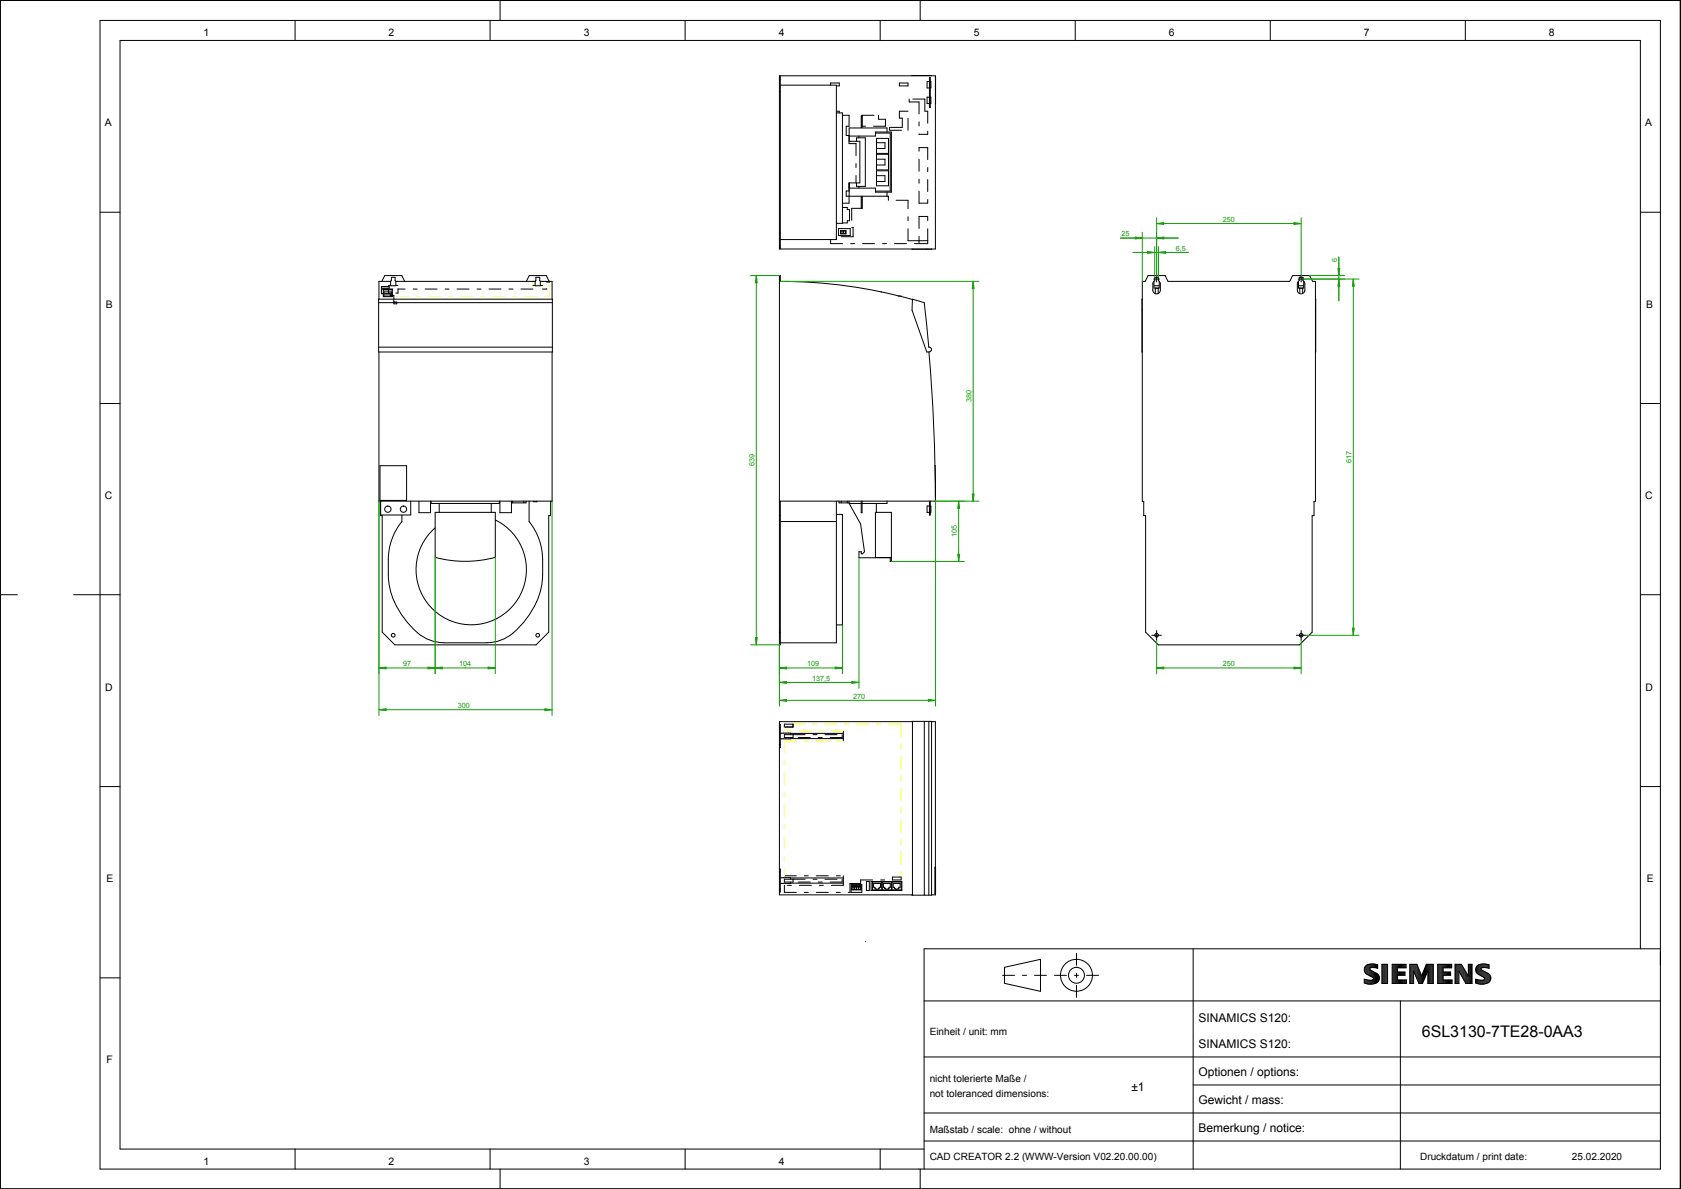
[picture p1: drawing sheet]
<svg xmlns="http://www.w3.org/2000/svg" width="297mm" height="210mm" viewBox="0 0 297 210" stroke-linecap="round" stroke-linejoin="round" font-family="sans-serif">
<g fill="none" stroke="#000" stroke-width=".18">
<path d="M0 0h297v210h-297zM0 .1h296.9v209.9h-296.9zM17.7 3.6h275.7v202.9h-275.7zM52.1 3.6v3.5M86.6 3.6v3.5M88.4 .1v3.5M121.1 3.6v3.5M137.7 13.4h27.6v30.6h-27.6zM137.7 16.2h.2M137.7 14h.2M137.7 13.6h.2M137.9 13.4v30.6"/>
<path d="M137.9 15h9.9v27.3h-9.9M146.8 15v-.3h1.5v.5h-.5M147.8 19.9h1.1v19.6h-1.1M155.5 3.6v3.5M161.2 13.4h3.4M162.6 .1v3.5M163.8 13.3v.1M164.2 14.4h-.4v1.1h.4M164.2 17.2h-.4v1.1h.4M164.2 13.7h.2v5.3h-.2zM164.4 14.4h.1v1.1h-.1M164.4 17.2h.1v1.1h-.1"/>
<path d="M165.3 18.3h.1M165.3 13.6h.1M190 3.6v3.5M224.5 3.6v3.5M258.9 3.6v3.5M17.7 37.5h3.5M150.1 32.3v2.4h6.6v-.8M150.1 24h4.6v-.7h2.8v10.6h-2.8v-.7h-4.6M151.4 25v-.7h1.5v8.6h-1.5v-.6M151.8 24v.3M151.8 32.9v.3M152.2 20.5h.1v2h-.1z"/>
<path d="M152.2 34.8h.1v2h-.1zM154.7 23.5h2.6v10.3h-2.6M154.9 24.4h2.1v2.7h-2.1zM154.9 27.3h2.1v2.7h-2.1zM154.9 30.2h2.1v2.6h-2.1zM154.9 25.2h1.5v1h-1.5M154.9 28.1h1.5v1h-1.5M154.9 31h1.5v1.1h-1.5M156.7 23.3v-.7h-6.6v2.4h1.8v7.3h-1.9M289.9 37.5h3.5M66.9 52.8h30.7v9.4h-30.7zM66.9 53.5h30.7"/>
<path d="M67.4 50.6h1.4v.3h-1.4zM67.5 49.7l.5-1h3l.5 1M67.7 51.1h1.6h-1.6zM67.7 51.2h1.6v1.2h-1.6zM67.7 51.7h.1M67.8 52.4v-.8h1.4v.8M67.8 52.3h1.4M67.8 51.9h1.4M68.6 50.4h.4M69 49.7h-2v3.1M69.2 49h.6v.6l.2 .1-.1 .8h-.9v-.8l.2-.1zM69.2 51.7h.1"/>
<path d="M69.6 53.4h.5v.3h-.5zM69.9 50.4h.4M70 49.7h24.5M93 49.7l.5-1h3l.5 1M94.2 50.4h.4M94.5 49.7l.2-.1v-.6h.7v.6l.1 .1v.8h-.9l-.1-.8M95.5 50.4h.4M95.5 49.7h2.1v3.1M96.6 51v.1M97.1 49.7l-.5 .1M137.7 49.7h.2M137.7 43.7h.2"/>
<path d="M137.7 43.4h.2M137.7 41.2h.2M137.9 49.7a86.8 86.8 0 0 1 23.3 3.2M137.9 49.7v-1h-.2v65.2h.2v-25.4h27.4M148.5 40.7h1v.6h-1zM148.6 40.8h.4v.4h-.4zM149.1 40.8h.3v.4l-.4-.1zM155.7 51.6h.1M158.7 52.3h.6M161.2 44h3.4M162.4 42.5h1.5v.5h-1.5zM163.8 44h.1"/>
<path d="M201.8 54.8h.1M201.9 52.8v9.4M202.9 48.7h3l.5 1h21.5l.5-1h3l.5 1h.5v38.9h-.2v2.5h-.3v20.6l-2.3 2.2h-24.9l-2.3-2.2v-20.6h-.3v-2.5h-.2v-38.9h.5zM203.9 49.7v1.2h.9l.1-1.2M203.9 50.5h.9M204 49h.7v.6l.2 .1a2.26 2.26 0 0 1 .1 1.8 .66 .66 0 0 1-.8 .4 .66 .66 0 0 1-.5-.6v-1.2l.3-.5zM204.1 50.9h.6M204.1 50.9v1M204.7 50.9v1M229.4 49.7l.1 1.2h.9v-1.2M229.5 50.5h.9M229.6 49h.6v.6l.2 .1a2.26 2.26 0 0 1 .1 1.8 .66 .66 0 0 1-.7 .4 .66 .66 0 0 1-.6-.6v-1.2l.4-.5z"/>
<path d="M229.7 50.9h.5M229.7 50.9v1M230.2 50.9v1M232.4 52.8v9.4M232.4 54.8h.1M17.7 71.3h3.5M66.9 61.3h30.7M67 62.2v26.4h.2v2.5h.3v20.6l2.3 2.2h24.9l2.3-2.2v-20.6h.3v-2.5h.3v-26.4M164.1 62.2a306.4 306.4 0 0 1 1.2 26.3M164.2 62.2a.42 .42 0 0 0 .4-.5 .42 .42 0 0 0-.5-.4l-.8-7.8-2.1-.6v1.9l2.6 7.4h.4M289.9 71.3h3.5M67 88.5h30.6"/>
<path d="M67.1 82.3h4.7v6.1h-4.7zM67.3 88.5v2.5h5.3v-2.5M71 91v1.1a10.7 10.7 0 0 0-2.4 6.8 18.4 18.4 0 0 0 .4 5.4 15.1 15.1 0 0 0 6 8.3 7.1 7.1 0 0 0 3.5 .9h7.5a8.2 8.2 0 0 0 6.5-3.6 13.1 13.1 0 0 0 3.4-8.5M74 88.5v2.1h2.1v-2.1M76.2 88.5v.4h12v-.4M76.9 90.5h10.6v8a20.4 20.4 0 0 1-10.6 0zM77.6 88.9v1.6M86.8 88.9v1.6M87.5 91.8a9.8 9.8 0 0 1 3.9 14.2 9.8 9.8 0 0 1-14.6 2 9.8 9.8 0 0 1 .1-14.7M88.3 88.5v2.1h2.1v-2.1M90.6 88.5v.3M92.6 88.5v.3"/>
<path d="M93 88.5v.3h-2.6M93.5 88.5v3.6a10.7 10.7 0 0 1 2.4 6.8M94.3 88.5v.1h.6v-.1M95.9 98.9v2.5M137.7 91.1h.2M137.7 88.6h.2M137.9 92.1h9.9M147.8 88.5v25h-9.9M147.8 90.9h1.1v19.5h-1.1M148.3 88.5v.3h1.8M148.7 88.5v.3M149.7 88.5v.3"/>
<path d="M150.1 88.9l2 3.7 .7 4.9-.4 .3h-.2v-.3h-.4v1h5.5v.7h.2v-8.7h-2.8v8M150.1 88.5v.4M150.1 88.9h2.1M152.2 88.5v2.1h.1v-2.1M154.7 98.5h2.8M154.9 88.9v1.6M156.7 88.5v.4h-4.4M164.2 88.5v2.5h.2v-2.5M164.2 89.4h-.4v1.1h.4M164.4 89.4h.1v1.1h-.1M165.2 82.3l.1 6.1M165.3 88.4h.1"/>
<path d="M0 105.1h3.1M13 105.1h8.2M137.7 111.7h.2M289.9 105.1h3.5M17.7 138.9h3.5M137.7 128h.2v4h-.2M137.7 131.5h.2M137.7 128.5h.2M137.9 129.5h1.8v.3M138.6 129.8h1.5v.5h-1.5zM138.6 127.9h1.5v.5h-1.5zM139.7 130.5h9.3"/>
<path d="M139.7 129.5h9.3M139.7 130.3v.2h-1.8M149 129.5v1M161.2 127.5l3.4-.1v30.7h-3.4M161.2 127.5h-23.5v30.6h23.5M161.2 127.4v30.7M163.3 127.4v30.7M164.1 127.4v30.7M164.6 127.5h.7v30.6h-.7M289.9 138.9h3.5M137.7 153.5h.2v4.1h-.2M137.7 157h.2"/>
<path d="M137.7 154h.2M137.9 155h1.8v.3M138.6 155.3h1.5v.5h-1.5zM139.7 155.8v.3l-1.8-.1M139.7 156h9.3M139.7 155.1h9.3M149 155.1v.9M150.4 156.3h1.9v1.3h-1.9zM150.5 156.4h1.7v.8h-1.7zM150.6 156.5h.3l-.1 .2h.3l-.1-.2h.3l-.1 .2 .5-.2v.6h-1.1zM150.9 156.7v.4M151 156.7v.4"/>
<path d="M151.3 156.7v.4M151.4 156.7v.4M151.8 156.5h.3v.6h-.4zM153.1 155.7h.5v1.6h-.5zM153.9 155.7h5.5v1.6h-5.5zM154.2 155.8h1.6v1.4h-1.6zM154.4 156.1h1.2v.6h-.2l-.2 .4h-.5l-.1-.4h-.2zM155.9 155.8h1.6v1.4h-1.6zM156.1 156.1h1.2v.6h-.2l-.1 .4h-.5l-.2-.4h-.2zM157.6 155.8h1.7v1.4h-1.7zM157.7 154.9h1.5v.5h-1.5zM157.8 156.1h1.3v.6h-.3l-.1 .4h-.5l-.1-.4h-.3z"/>
<path d="M165.3 153.2v4.7M165.3 153.2h-.1v4.7h.1M17.7 172.7h3.5M152.9 166.3h.1M163.3 176.8h130.1M177.5 170.9l6.4-1.4v5.6l-6.4-1.4zM210.8 167.6v38.9M241.1 173v.6M241.2 170.8v1M241.2 173v.7M241.4 170.6v1.4M241.4 173.1v.6"/>
<path d="M241.5 170.5l.1 1.6 .9 .5 .2 .4a1.67 1.67 0 0 1-1.6 0M241.5 173.1v.7M241.7 170.4l1.1-.1 .6 .1v.7l-.9-.2-.5 .2 .1 .2 1.2 .7a.97 .97 0 0 1 .4 1 .97 .97 0 0 1-.9 .8 2.66 2.66 0 0 1-1.7-.2M241.7 170.4a.93 .93 0 0 0-.6 .8 .93 .93 0 0 0 .5 .9M241.7 170.4v1.8M241.7 173.1v.7M241.9 170.4v1.9M241.9 173.2v.6M242 170.3v.7M242 171.3v1.1M242 173.2v.7M242.2 170.3v.6"/>
<path d="M242.2 171.4v1.1M242.2 173.2v.7M242.4 170.3v.6M242.4 171.5v1M242.4 173.2v.7M242.6 170.3v.6M242.6 171.6v1M242.6 173.1v.7M242.7 170.3v.6M242.7 171.7v2.1M242.9 170.3v.6M242.9 171.7v2.1"/>
<path d="M243.1 170.3v.6M243.1 171.8v1.9M243.2 170.4v.6M243.2 171.9v1.7M243.4 170.4v.6M243.4 172v1.5M243.6 172.2v1.2M243.7 172.5v.5M244.2 170.3h1v3.4h-1zM244.3 170.3v3.4M244.4 170.3v3.4M244.6 170.3v3.4"/>
<path d="M244.8 170.3v3.4M244.9 170.3v3.4M245.1 170.3v3.4M246 170.3h2.5v.7h-1.5v.7h1.3v.6h-1.3v.8h1.5v.6h-2.5zM246.1 170.3v3.4M246.3 170.3v3.4M246.5 170.3v3.4M246.6 170.3v3.4M246.8 170.3v3.4M247 170.3v.7M247 171.7v.6M247 173.1v.6"/>
<path d="M247.1 170.3v.7M247.1 171.7v.6M247.1 173.1v.6M247.3 170.3v.7M247.3 171.7v.6M247.3 173.1v.6M247.5 176.8v29.7M247.5 170.3v.7M247.5 171.7v.6M247.5 173.1v.6M247.6 170.3v.7M247.6 171.7v.6"/>
<path d="M247.6 173.1v.6M247.8 170.3v.7M247.8 171.7v.6M247.8 173.1v.6M248 170.3v.7M248 171.7v.6M248 173.1v.6M248.2 170.3v.7M248.2 171.7v.6M248.2 173.1v.6M248.3 170.3v.7M248.3 173.1v.6"/>
<path d="M248.5 173.1v.6M249.1 170.3h1.3l.8 2.1 .8-2.1h1.2v3.4h-.9v-2.1l-.9 2.1h-.7l-.9-2.1v2.1h-.7zM249.2 170.3v3.4M249.3 170.3v3.4M249.5 170.3v3.4M249.7 170.3v3.4M249.9 170.3v1.4M250 170.3v1.8M250.2 170.3v2.2M250.4 170.3v2.6M250.5 170.8v2.5M250.7 171.2v2.4"/>
<path d="M250.9 171.6v2.1M251 172v1.7M251.2 172.4v1.3M251.4 171.9v1.8M251.5 171.5v1.8M251.7 171.1v1.8M251.9 170.7v1.8M252.1 170.3v1.8M252.2 170.3v1.4M252.4 170.3v3.4M252.6 170.3v3.4M252.7 170.3v3.4"/>
<path d="M252.9 170.3v3.4M253.1 170.3v3.4M254.1 170.3h2.4v.7h-1.5v.7h1.3v.6h-1.3v.8h1.6v.6h-2.5zM254.1 170.3v3.4M254.3 170.3v3.4M254.4 170.3v3.4M254.6 170.3v3.4M254.8 170.3v3.4M254.9 170.3v3.4M255.1 170.3v.7M255.1 171.7v.6M255.1 173.1v.6"/>
<path d="M255.3 170.3v.7M255.3 171.7v.6M255.3 173.1v.6M255.5 170.3v.7M255.5 171.7v.6M255.5 173.1v.6M255.6 170.3v.7M255.6 171.7v.6M255.6 173.1v.6M255.8 170.3v.7M255.8 171.7v.6M255.8 173.1v.6"/>
<path d="M256 170.3v.7M256 171.7v.6M256 173.1v.6M256.1 170.3v.7M256.1 171.7v.6M256.1 173.1v.6M256.3 170.3v.7M256.3 171.7v.6M256.3 173.1v.6M256.5 170.3v.7M256.5 173.1v.6M257.3 170.3v3.4"/>
<path d="M257.5 170.3v3.4M257.7 170.3v3.4M257.8 170.3v3.4h-.7v-3.4h1.1l1.3 2.1v-2.1h.6v3.4h-1.1l-1.2-2.1M258 170.3v1.6M258.2 170.3v1.9M258.3 170.5v2M258.5 170.8v2M258.7 171.1v2M258.8 171.4v2M259 171.7v2M259.2 172v1.7M259.4 172.2v1.5"/>
<path d="M259.5 170.3v3.4M259.7 170.3v3.4M259.9 170.3v3.4M260 170.3v3.4M260.7 173v.6M260.9 170.8v1M260.9 173v.7M261.1 170.6v1.4M261.1 173.1v.7M261.2 170.5v1.6M261.2 173.1v.7M261.4 170.4l1-.1 .7 .1v.7l-1-.2-.4 .2 .1 .2 1.2 .7a.97 .97 0 0 1 .4 1 .97 .97 0 0 1-.9 .8 2.66 2.66 0 0 1-1.8-.2"/>
<path d="M261.4 170.4a.93 .93 0 0 0-.7 .8 .93 .93 0 0 0 .5 .9l1 .5M261.4 170.4v1.8M261.4 173.1v.7M261.6 170.4v1.9M261.6 173.2v.7M261.7 170.3v.7M261.7 171.3v1.1M261.7 173.2v.7M261.9 170.3v.6M261.9 171.4v1.1M261.9 173.2v.7M262.1 170.3v.6"/>
<path d="M262.1 171.5v1.1M262.1 173.2v.7M262.2 172.6l.1 .1a.28 .28 0 0 1-.2 .4l-1.4-.1M262.2 170.3v.6M262.2 171.6v1M262.2 173.1v.7M262.4 170.3v.6M262.4 171.7v2.1M262.6 170.3v.6M262.6 171.8v2M262.7 170.3v.6M262.7 171.8v1.9"/>
<path d="M262.9 170.4v.6M262.9 171.9v1.7M263.1 170.4v.6M263.1 172v1.5M263.3 172.2v1.1M263.4 172.6v.4M289.9 167.6v-160.5h-268.7v195.9h142.1M293.4 167.6h-130.1v38.9M163.3 186.7h130.1M163.3 196.6h130.1M210.8 191.7h82.6M52.1 203v3.5"/>
<path d="M86.6 203v3.5M88.4 206.5v3.5M121.1 203v3.5M155.5 203v3.5M162.6 206.5v3.5M163.3 201.6h130.1"/>
<circle cx="68.5" cy="89.9" r=".56"/>
<circle cx="71.3" cy="89.9" r=".56"/>
<circle cx="69.5" cy="112.2" r=".33"/>
<circle cx="95" cy="112.2" r=".32"/>
<circle cx="204.4" cy="112.2" r=".33"/>
<circle cx="229.9" cy="112.2" r=".32"/>
<circle cx="190.2" cy="172.3" r="1.41"/>
<circle cx="190.2" cy="172.3" r="2.82"/>
</g>
<g fill="none" stroke="#000" stroke-width=".18" stroke-dasharray="2.1 1.4 .7 1.4">
<path d="M147.8 19.6h.5M148.3 19.6v.3M158.9 14.7v.5M158.9 19.6v1.3M158.9 15.2h1.6M160.5 15.2v-.5M160.5 19.6h-1.6M160.5 14.7h-1.6M160.7 17.5v.5M160.7 18h1.7M162.4 18v5.7M163.4 17.5v2.1"/>
<path d="M163.4 17.5h-2.7M163.9 19.6v4.1M163.9 19.6h-.5M148.9 39.4h.8M148.9 20.4h1.1M149.5 22.3v1.6M149.5 34.7v-1M149.5 33.7h.5M149.5 23.9h.5M149.5 22.3h.5M149.7 39.4v-.4M149.7 37v-.3"/>
<path d="M149.7 39h.4M149.7 36.7h-.8M150 20.4v1.9M150 35.9v-1.2M150 33.7v-1.4M150 25.4v-1.5M150 35.9h-1.1M150 34.7h-.5M150 25.4h1.3M150.1 37v2M150.1 37h-.4M150.5 36.8v3.4"/>
<path d="M151.3 25.4v6.9M152.3 20.4v1.9M152.3 34.7v2.1M152.3 36.8h-1.8M152.3 20.4h2.9M155.2 20.4v.7M156.5 22.3v-1.2M156.5 22.3h-4.2M156.5 21.1h-1.3M156.7 34.7h.3M157 35.4v-.7M157.2 22.5v.5"/>
<path d="M157.2 23h3.3M158.9 20.9h.5M159.4 22.5v-1.6M159.4 22.5h-2.2M160.5 23v-3.4M160.5 35.4h-3.5M162.4 38.2v4.3M162.4 35.9v-9.8M162.4 26.1h1.5M162.4 23.7h1.5M163.9 26.1v9.8M163.9 38.2h-1.5"/>
<path d="M163.9 35.9h-1.5M67.4 51v.9M67.4 51.1h1.2M68.6 51.8v-.8M68.6 51.8h.4M69 51.9v.3M69 52.2h.6M69 51.9h-1.6M69.6 53.4v-1.2M69.9 51.8h.4M70.3 51v.8M94.2 51.1h-23.9"/>
<path d="M95.9 51.1h.7M146.8 42.3v.7M146.8 43h15.6M148.2 40.4v1.2M148.2 40.4h2M150.2 40.4v1.2M150.2 41.6h-2M150.5 40.2h.3M150.8 40.2v1.6M150.8 41.8h-3M160.5 42.5v-7.1M162.4 42.5h-1.9"/>
<path d="M163.9 42.5v-4.2M203.9 49.3h1M204.4 49.8v-1M229.4 49.3h1M229.9 49.8v-1M203.5 112.2h1.7M204.4 113.1v-1.7M229.1 112.2h1.7M229.9 113.1v-1.7M140.1 129.8h8.7M148.8 130.3h-8.7M148.8 129.8v.5"/>
<path d="M149 130.5v.4M149 129.5v-.3M138.6 157.6h11.6M138.6 154.7h10.4M138.6 156.4v1.2M140.1 155.3h8.7M148.8 155.8h-8.7M148.8 155.3v.5M149 156.4h-10.4M149 154.7v.4M149 156v.4M150.2 156.1h1.9"/>
<path d="M150.2 157.6v-1.5M152.1 155.4h5.6M152.1 156.1v-.7M184.9 172.3h-8.5M186.3 172.3h3.9M190.2 176.2v-3.9M190.2 168.4v3.9M194.1 172.3h-3.9"/>
</g>
<path d="M70.1 52.4h27M94.2 50.5v-.8M94.6 50.5h-.4M95.9 50.5v-.8M95.9 50.5h-.4M97.1 52.4v-2.6M138.6 130.9h10.4M138.6 130.9v23.8M138.6 129.2v-.8M140.1 127.9h19.1M149 129.2h-10.4M159.2 127.9v27" fill="none" stroke="#ff0" stroke-width=".18" stroke-dasharray="2.1 1.4 .7 1.4"/>
<g fill="none" stroke="#149e0a" stroke-width=".18">
<path d="M204.4 38.5v10.3M204.4 39.5h25.5M229.9 38.5v10.3M132.6 48.7h5.1M133.6 48.7v65.2M137.9 49.7h35.1M172 49.7v38.8M198 42h10.2M200.2 44.6h9.8M201.9 41v8.7M204 43.6v5.4M204.7 43.6v5.4"/>
<path d="M230.4 49.3h9.8M231.4 48.7h6.2M236.6 45.4v7.7M239.1 49.3v62.9M67 88.5v37.9M76.9 98.5v20.5M87.5 98.5v20.5M97.6 88.5v37.9M151.8 98.5v23.1M157.5 99.2h12.9M165.3 88.5h7.7M165.3 88.4v36.3"/>
<path d="M169.4 88.5v10.7M67 118h20.5M132.6 113.9h5.1v10.8M137.7 118h11.2M148.9 110.4v8.6M204.4 113.1v5.9M204.4 118h25.5M229.9 113.1v5.9M230.8 112.2h9.4M67 125.4h30.6M137.7 123.7h27.6M137.7 120.5h14.1"/>
</g>
<g fill="#149e0a" stroke="#149e0a" stroke-width=".18">
<path d="M204.4 118l1.3-.2v.4z"/>
<path d="M228.6 117.8l1.3 .2-1.3 .2z"/>
<path d="M171.8 87.3h.3l-.1 1.2z"/>
<path d="M172 49.7l.1 1.3h-.3z"/>
<path d="M169.4 88.5l.2 1.3h-.4z"/>
<path d="M169.2 97.9h.4l-.2 1.3z"/>
<path d="M137.7 123.7l1.3-.2v.4z"/>
<path d="M164 123.5l1.3 .2-1.3 .2z"/>
<path d="M137.7 120.5l1.3-.1v.3z"/>
<path d="M150.5 120.4l1.3 .1-1.3 .2z"/>
<path d="M137.7 118l1.3-.2v.4z"/>
<path d="M147.6 117.8l1.3 .2-1.3 .2z"/>
<path d="M133.6 48.7l.2 1.3h-.3z"/>
<path d="M133.5 112.6h.3l-.2 1.3z"/>
<path d="M239.1 49.3l.2 1.3h-.3z"/>
<path d="M239 110.9h.3l-.2 1.3z"/>
<path d="M236.4 47.4h.3l-.1 1.3z"/>
<path d="M236.6 49.3l.1 1.3h-.3z"/>
<path d="M200.6 41.9l1.3 .1-1.3 .2z"/>
<path d="M204.4 42l1.3-.1v.3z"/>
<path d="M202.8 44.4l1.2 .2-1.2 .2z"/>
<path d="M204.7 44.6l1.3-.2v.4z"/>
<path d="M204.4 39.5l1.3-.2v.4z"/>
<path d="M228.6 39.3l1.3 .2-1.3 .2z"/>
<path d="M76.9 118l1.3-.2v.4z"/>
<path d="M86.2 117.8l1.3 .2-1.3 .2z"/>
<path d="M67 118l1.2-.2v.4z"/>
<path d="M75.6 117.8l1.3 .2-1.3 .2z"/>
<path d="M67 125.4l1.2-.2v.3z"/>
<path d="M96.3 125.2l1.3 .2-1.3 .1z"/>
</g>
<text font-size="2.8" x="251.2" y="183.2">6SL3130-7TE28-0AA3</text>
<g font-size="2.1">
<text x="211.8" y="180.5">SINAMICS S120:</text>
<text x="211.8" y="185.1">SINAMICS S120:</text>
<text x="211.8" y="190">Optionen / options:</text>
<text x="199.9" y="192.7">±1</text>
<text x="211.8" y="195">Gewicht / mass:</text>
<text x="211.8" y="199.9">Bemerkung / notice:</text>
</g>
<g font-size="1.8">
<text x="36" y="6.4">1</text>
<text x="68.7" y="6.4">2</text>
<text x="103.1" y="6.4">3</text>
<text x="137.6" y="6.4">4</text>
<text x="172.1" y="6.4">5</text>
<text x="206.5" y="6.4">6</text>
<text x="241" y="6.4">7</text>
<text x="273.7" y="6.4">8</text>
<text x="18.5" y="22.3">A</text>
<text x="290.7" y="22.3">A</text>
<text x="18.7" y="54.4">B</text>
<text x="290.9" y="54.4">B</text>
<text x="18.5" y="88.2">C</text>
<text x="290.7" y="88.2">C</text>
<text x="18.6" y="122">D</text>
<text x="290.8" y="122">D</text>
<text x="18.8" y="155.8">E</text>
<text x="291" y="155.8">E</text>
<text x="164.3" y="182.8">Einheit / unit: mm</text>
<text x="18.8" y="187.9">F</text>
<text x="164.3" y="191.2">nicht tolerierte Maße /</text>
<text x="164.3" y="193.8">not toleranced dimensions:</text>
<text x="164.3" y="200.1">Maßstab / scale: ohne / without</text>
<text x="36" y="205.8">1</text>
<text x="68.7" y="205.8">2</text>
<text x="103.1" y="205.8">3</text>
<text x="137.6" y="205.8">4</text>
<text x="164.3" y="204.9">CAD CREATOR 2.2 (WWW-Version V02.20.00.00)</text>
<text x="251" y="204.9">Druckdatum / print date:</text>
<text x="277.8" y="204.9">25.02.2020</text>
</g>
<g font-size="1.3" fill="#149e0a">
<text x="198.2" y="41.7">25</text>
<text x="216.1" y="39.2">250</text>
<text x="207.8" y="44.3">6,5</text>
<text x="236.3" y="46.2" transform="rotate(-90 236.3 46.2)">6</text>
<text x="171.6" y="70.9" transform="rotate(-90 171.6 70.9)">380</text>
<text x="133.3" y="82.4" transform="rotate(-90 133.3 82.4)">639</text>
<text x="238.8" y="81.8" transform="rotate(-90 238.8 81.8)">617</text>
<text x="169.1" y="94.9" transform="rotate(-90 169.1 94.9)">105</text>
<text x="71.2" y="117.7">97</text>
<text x="81.1" y="117.7">104</text>
<text x="142.6" y="117.7">109</text>
<text x="216.1" y="117.7">250</text>
<text x="80.9" y="125">300</text>
<text x="143.5" y="120.2">137,5</text>
<text x="150.8" y="123.4">270</text>
</g>
</svg>
